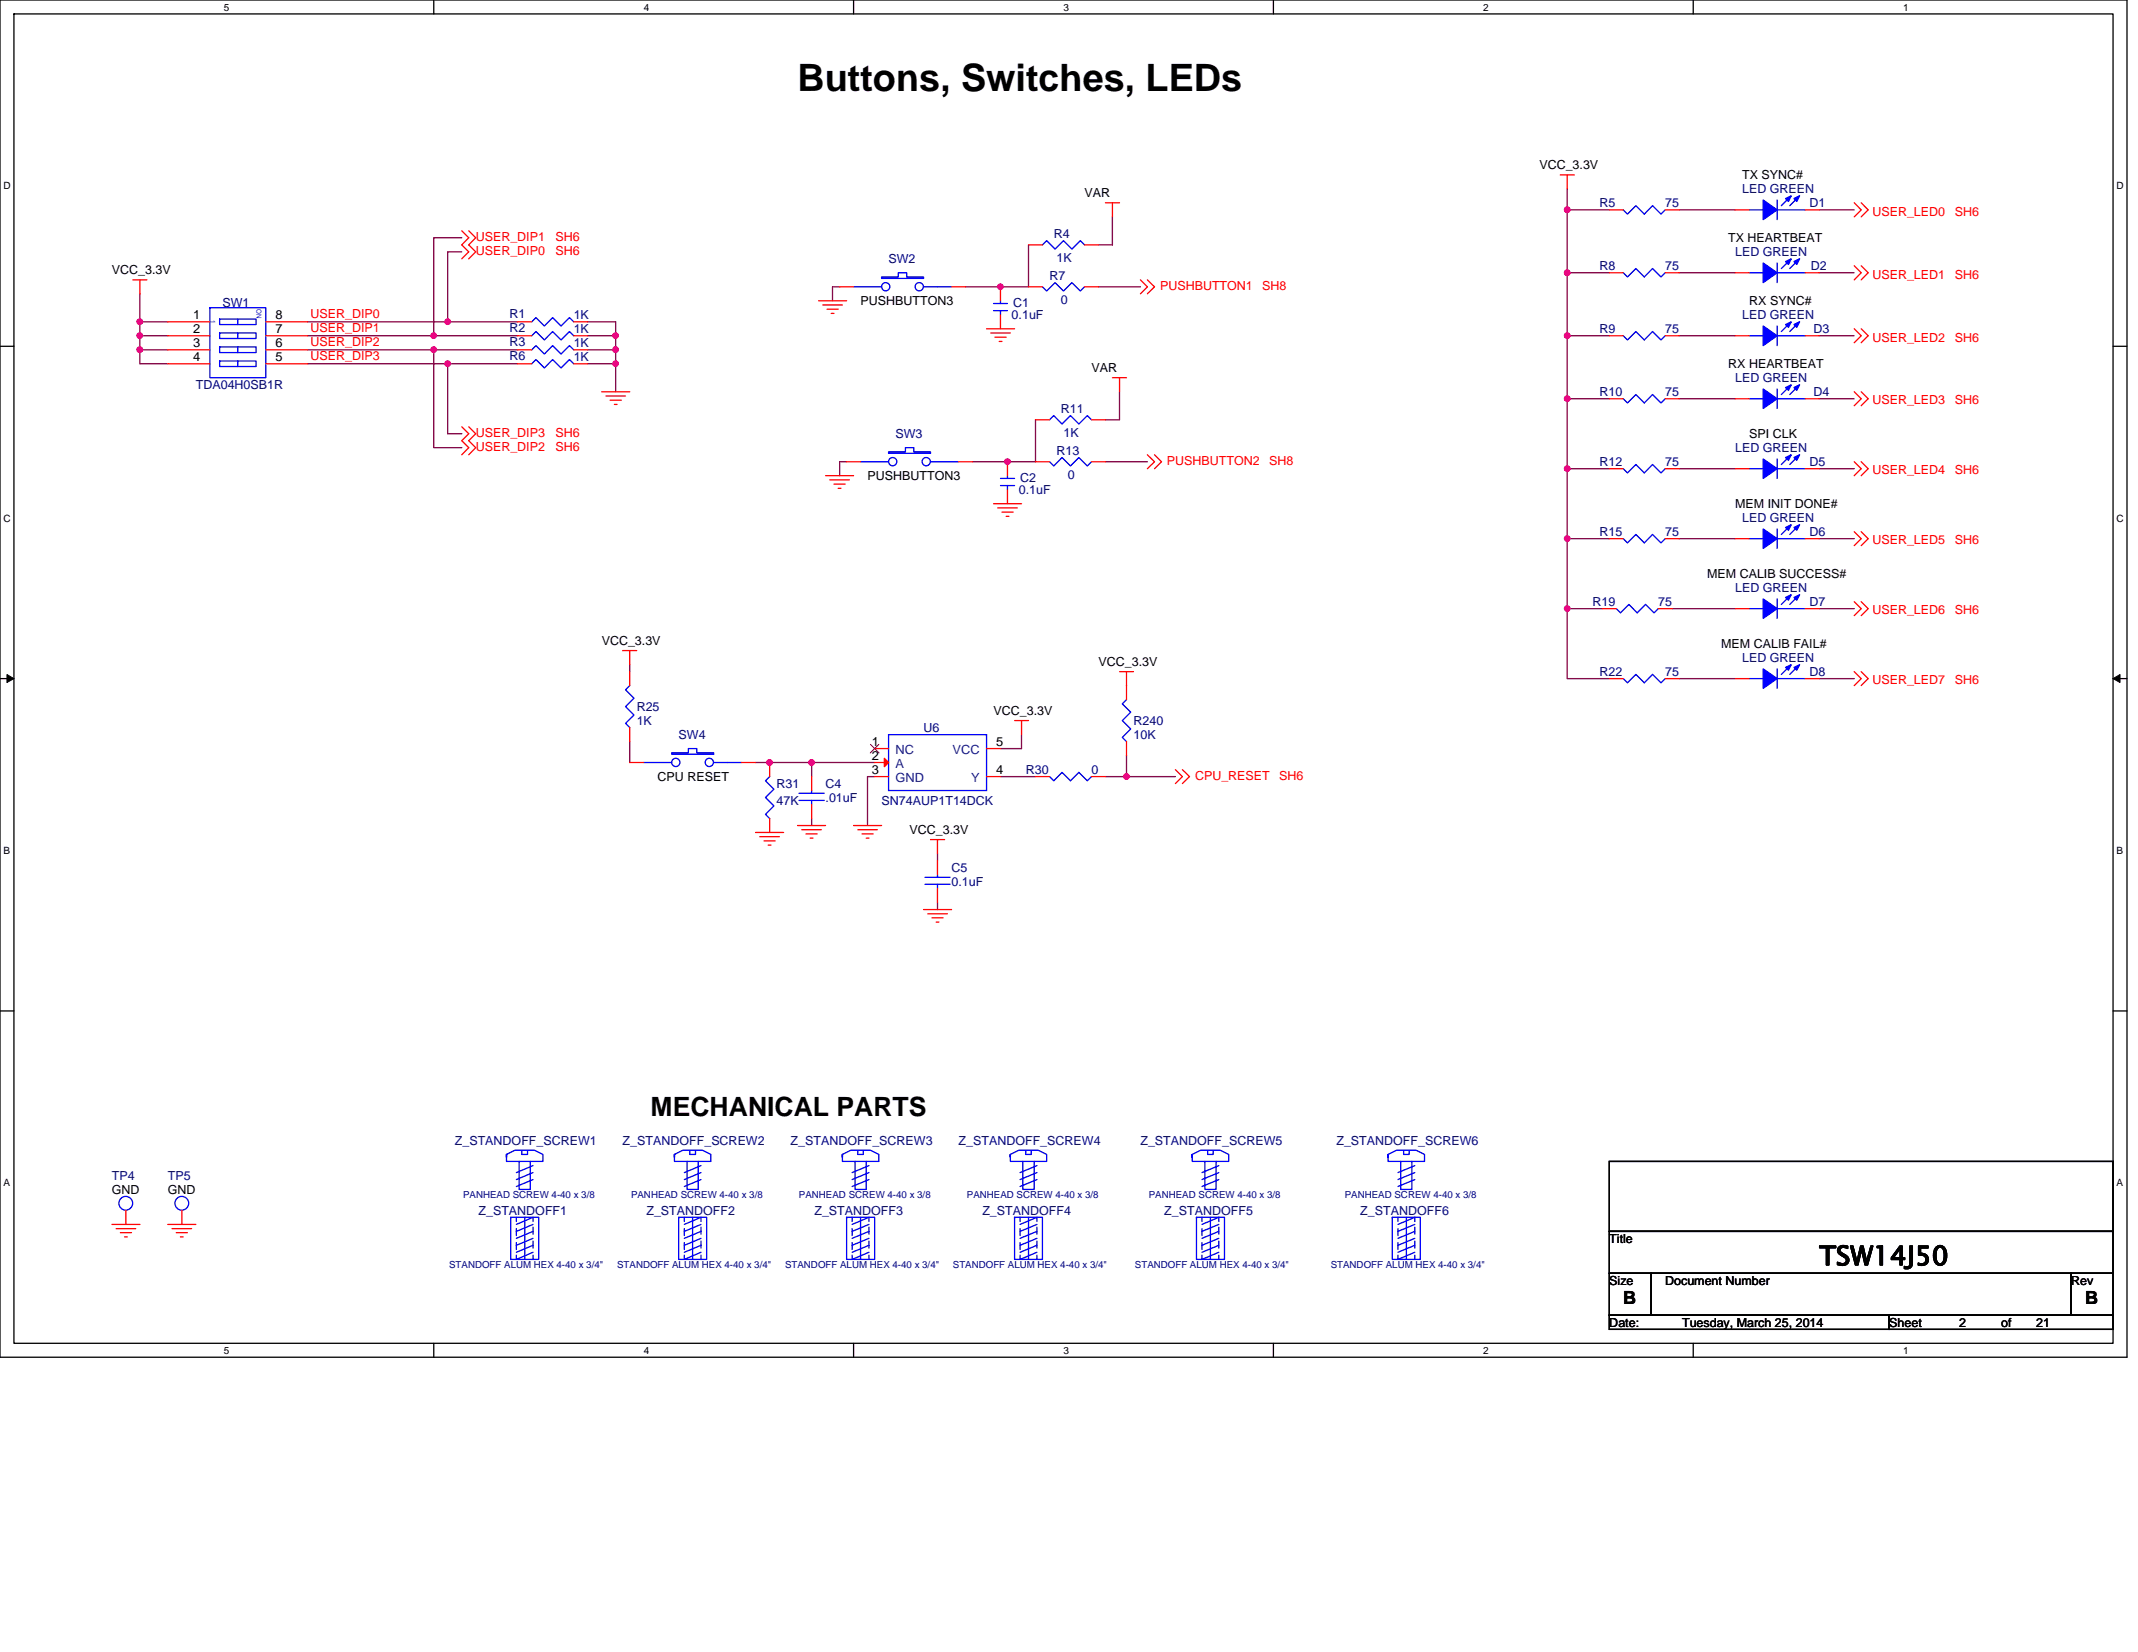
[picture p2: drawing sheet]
<svg xmlns="http://www.w3.org/2000/svg" width="279mm" height="216mm" viewBox="0 0 279 216" stroke-linecap="round" stroke-linejoin="round" font-family="sans-serif">
<path d="M0 0h278v177.4h-278zM1.8 1.8h274.3v173.8h-274.3z" fill="none" stroke="#000" stroke-width=".17"/>
<g fill="#fff">
<path d="M29.3 .2h.7v1.5h-.7z"/>
<path d="M29.3 175.7h.7v1.5h-.7z"/>
</g>
<path d="M56.7 0v1.8M56.7 175.6v1.8" fill="none" stroke="#000" stroke-width=".17"/>
<g fill="#fff">
<path d="M84.1 .2h.7v1.5h-.7z"/>
<path d="M84.1 175.7h.7v1.5h-.7z"/>
</g>
<path d="M111.5 0v1.8M111.5 175.6v1.8" fill="none" stroke="#000" stroke-width=".17"/>
<g fill="#fff">
<path d="M139 .2h.7v1.5h-.7z"/>
<path d="M139 175.7h.7v1.5h-.7z"/>
</g>
<path d="M166.4 0v1.8M166.4 175.6v1.8" fill="none" stroke="#000" stroke-width=".17"/>
<g fill="#fff">
<path d="M193.8 .2h.8v1.5h-.8z"/>
<path d="M193.8 175.7h.8v1.5h-.8z"/>
</g>
<path d="M221.3 0v1.8M221.3 175.6v1.8" fill="none" stroke="#000" stroke-width=".17"/>
<g fill="#fff">
<path d="M248.7 .2h.7v1.5h-.7z"/>
<path d="M248.7 175.7h.7v1.5h-.7z"/>
<path d="M.5 23.5h.9v1.5h-.9z"/>
<path d="M276.6 23.5h1v1.5h-1z"/>
<path d="M.5 67h.9v1.4h-.9z"/>
<path d="M276.6 67h1v1.4h-1z"/>
</g>
<path d="M0 45.3h1.8M276.1 45.3h1.9" fill="none" stroke="#000" stroke-width=".17"/>
<g fill="#fff">
<path d="M.5 110.4h.8v1.5h-.8z"/>
<path d="M276.6 110.4h.9v1.5h-.9z"/>
</g>
<path d="M0 88.7h1.8M276.1 88.7h1.9" fill="none" stroke="#000" stroke-width=".17"/>
<path d="M.9 88.2l.9 .5-.9 .5zM276.1 88.7l1-.5v1z" fill="#000" stroke="#000" stroke-width=".13"/>
<g fill="#fff">
<path d="M.5 153.8h.8v1.5h-.8z"/>
<path d="M276.6 153.8h.9v1.5h-.9z"/>
</g>
<path d="M0 132.1h1.8M276.1 132.1h1.9M210.3 151.8h65.8v9.1h-65.8zM210.3 160.9h65.8v5.5h-65.8zM210.3 166.4h5.5v5.5h-5.5zM210.3 171.9h36.6v1.8h-36.6zM215.8 166.4h54.9v5.5h-54.9zM246.9 171.9h29.2v1.8h-29.2zM270.7 166.4h5.4v5.5h-5.4z" fill="none" stroke="#000" stroke-width=".17"/>
<g fill="none" stroke="#800040" stroke-width=".17">
<path d="M18.3 38.4v3.7M60.3 31.1h-3.6v12.8M60.3 32.9h-1.8v9.2M109.7 37.5h-.9v1.8M134.4 32v5.5h-8.2M143.6 37.5h5.4M145.4 28.3v3.7h-1.8M204.8 24.7v2.7M204.8 27.4v8.2M204.8 35.6v8.3M204.8 27.4h5.5M204.8 35.6h5.5"/>
<path d="M219.5 35.6h7.3M219.5 27.4h7.3M237.7 27.4h4.6M237.7 35.6h4.6M18.3 45.7v1.8h3.6M18.3 45.7h3.6M18.3 43.9h3.6M18.3 42.1h3.6M18.3 42.1v1.8M18.3 43.9v1.8M40.2 45.7h16.5M40.2 43.9h16.5"/>
<path d="M40.2 47.5h18.3M40.2 42.1h18.3M56.7 43.9h10.9M56.7 45.7h10.9M56.7 45.7v12.8h3.6M58.5 47.5h9.1M58.5 42.1h9.1M58.5 47.5v9.2h1.8M76.8 45.7h3.7M76.8 47.5h3.7M76.8 42.1h3.7v1.8M76.8 43.9h3.7"/>
<path d="M80.5 45.7v1.8M80.5 43.9v1.8M80.5 47.5v3.7M135.3 54.9v5.4h-8.2M146.3 51.2v3.7h-1.8M204.8 43.9v8.2M204.8 43.9h5.5M204.8 52.1h5.5M204.8 52.1v9.2M219.5 43.9h7.3M219.5 52.1h7.3M237.7 52.1h4.6"/>
<path d="M237.7 43.9h4.6M110.6 60.3h-.9v1.9M144.5 60.3h5.4M204.8 61.3h5.5M204.8 70.4h5.5M204.8 79.5v9.2h5.5M204.8 61.3v9.1M204.8 70.4v9.1M204.8 79.5h4.6M218.5 79.5h8.3M219.5 70.4h7.3M219.5 61.3h7.3"/>
<path d="M237.7 79.5h4.6M237.7 70.4h4.6M237.7 61.3h4.6M82.3 96.9v2.8M82.3 86.9v.9M98.7 99.7h7.4M106.1 99.7v1.8M106.1 99.7h8.2M133.5 96v1.8h-2.8M147.2 98.7v2.8M219.5 88.7h7.3M237.7 88.7h4.6"/>
<path d="M106.1 107v.9M114.3 101.5h-.9v6.4M122.5 117.9v1M122.5 111.5v1M130.7 101.5h4.6M144.5 101.5h2.7M147.2 101.5h6.4"/>
</g>
<g fill="#f0f" stroke="#f0f" stroke-width=".17">
<circle cx="130.7" cy="37.5" r=".35"/>
<circle cx="80.4" cy="43.9" r=".35"/>
<circle cx="56.7" cy="45.7" r=".36"/>
<circle cx="56.7" cy="43.9" r=".35"/>
<circle cx="58.5" cy="42" r=".36"/>
<circle cx="80.4" cy="47.5" r=".35"/>
<circle cx="80.4" cy="45.7" r=".36"/>
<circle cx="58.5" cy="47.5" r=".36"/>
<circle cx="18.3" cy="43.9" r=".36"/>
<circle cx="18.3" cy="45.7" r=".36"/>
<circle cx="18.3" cy="42" r=".36"/>
<circle cx="204.8" cy="27.4" r=".36"/>
<circle cx="204.8" cy="35.6" r=".36"/>
<circle cx="204.8" cy="61.2" r=".36"/>
<circle cx="204.8" cy="70.4" r=".36"/>
<circle cx="204.8" cy="52.1" r=".36"/>
<circle cx="204.8" cy="43.9" r=".36"/>
<circle cx="204.8" cy="79.5" r=".36"/>
<circle cx="106" cy="99.7" r=".36"/>
<circle cx="100.6" cy="99.7" r=".36"/>
<circle cx="147.2" cy="101.5" r=".35"/>
<circle cx="131.7" cy="60.3" r=".36"/>
</g>
<g fill="none" stroke="#f00" stroke-width=".17">
<path d="M17.4 36.6h1.8M18.3 36.6v1.8M60.3 30.2l1 .9-1 .9 1 .9-1 .9M61.3 30.2l.9 .9-.9 .9 .9 .9-.9 .9M107 39.3h3.6M107.5 39.9h2.6M109.7 37.5h1.8M124.4 37.5h1.8M130.7 37.5v1.8M134.4 37.5h1.8M134.4 32h1.8M141.7 37.5h1.9"/>
<path d="M141.7 32h1.9M144.5 26.5h1.8M145.4 26.5v1.8M149 36.6l.9 .9-.9 .9M149.9 36.6l1 .9-1 .9M203.9 22.9h1.8M204.8 22.9v1.8M210.3 27.4h1.8M210.3 35.6h1.8M217.6 27.4h1.9M217.6 35.6h1.9M226.8 35.6h1.8"/>
<path d="M226.8 27.4h1.8M235.9 35.6h1.8M235.9 27.4h1.8M242.3 26.5l.9 .9-.9 .9M242.3 34.7l.9 .9-.9 1M243.2 26.5l.9 .9-.9 .9M243.2 34.7l.9 .9-.9 1M21.9 42.1h5.5M21.9 43.9h5.5M21.9 45.7h5.5M21.9 47.5h5.5M34.7 42.1h5.5"/>
<path d="M34.7 43.9h5.5M34.7 45.7h5.5M34.7 47.5h5.5M60.3 55.8l1 .9-1 .9 1 .9-1 .9M61.3 55.8l.9 .9-.9 .9 .9 .9-.9 .9M67.6 45.7h1.9M67.6 47.5h1.9M67.6 42.1h1.9M67.6 43.9h1.9M75 45.7h1.8M75 47.5h1.8M75 42.1h1.8"/>
<path d="M75 43.9h1.8M78.6 51.2h3.7M79.2 51.8h2.5M79.7 52.3h1.5M80.3 52.9h.3M108.1 40.4h1.4M108.6 41h.4M128.9 43h3.7M129.5 43.5h2.5M130 44.1h1.5M130.6 44.6h.3M130.7 41.1v1.9"/>
<path d="M135.3 54.9h1.9M142.6 54.9h1.9M145.4 49.4h1.8M146.3 49.4v1.8M149.9 59.4l1 .9-1 1M150.9 59.4l.9 .9-.9 1M210.3 52.1h1.8M210.3 43.9h1.8M217.6 52.1h1.9M217.6 43.9h1.9M226.8 43.9h1.8M226.8 52.1h1.8"/>
<path d="M235.9 43.9h1.8M235.9 52.1h1.8M242.3 43l.9 .9-.9 .9M242.3 51.2l.9 .9-.9 .9M243.2 43l.9 .9-.9 .9M243.2 51.2l.9 .9-.9 .9M107.9 62.2h3.6M108.4 62.7h2.6M109 63.3h1.4M109.5 63.8h.4M110.6 60.3h1.9M125.3 60.3h1.8"/>
<path d="M129.8 65.8h3.7M130.4 66.4h2.5M130.9 66.9h1.5M131.5 67.5h.3M131.7 60.3v1.9M131.7 64v1.8M135.3 60.3h1.9M142.6 60.3h1.9M209.4 79.5h1.8M210.3 61.3h1.8M210.3 70.4h1.8M216.7 79.5h1.8"/>
<path d="M217.6 61.3h1.9M217.6 70.4h1.9M226.8 61.3h1.8M226.8 70.4h1.8M226.8 79.5h1.8M235.9 61.3h1.8M235.9 70.4h1.8M235.9 79.5h1.8M242.3 60.3l.9 1-.9 .9M242.3 69.5l.9 .9-.9 .9M242.3 78.6l.9 .9-.9 1M243.2 60.3l.9 1-.9 .9"/>
<path d="M243.2 69.5l.9 .9-.9 .9M243.2 78.6l.9 .9-.9 1M81.4 85h1.8M82.3 99.7h1.8M82.3 87.8v1.8M82.3 95.1v1.8M82.3 85v1.9M96.9 99.7h1.8M100.6 99.7v1.8M114.3 97.8h1.8M114.3 99.7h1.8M128.9 97.8h1.8"/>
<path d="M132.6 94.2h1.8M133.5 94.2v1.8M146.3 87.8h1.8M147.2 87.8v3.6M147.2 96.9v1.8M210.3 88.7h1.8M217.6 88.7h1.9M226.8 88.7h1.8M235.9 88.7h1.8M242.3 87.8l.9 .9-.9 .9M243.2 87.8l.9 .9-.9 .9M98.7 108.8h3.7"/>
<path d="M99.3 109.3h2.6M99.8 109.9h1.5M100.4 110.4h.4M100.6 107v1.8M104.2 107.9h3.7M104.8 108.4h2.5M105.3 109h1.5M105.9 109.5h.3M106.1 101.5v1.8M106.1 105.2v1.8M111.5 107.9h3.7M112.1 108.4h2.6"/>
<path d="M112.6 109h1.5M113.2 109.5h.4M114.3 101.5h1.8M120.7 118.9h3.7M121.2 119.4h2.6M121.6 109.7h1.8M121.8 120h1.5M122.5 109.7v1.8M122.5 112.5v1.8M122.5 116.1v1.8M128.9 101.5h1.8M135.3 101.5h1.9"/>
<path d="M142.6 101.5h1.9M153.6 100.6l.9 .9-.9 .9M154.5 100.6l.9 .9-.9 .9M122.3 120.5h.4M16.4 158.2v1.8M23.8 158.2v1.8M14.6 160h3.7M15.2 160.6h2.5M15.7 161.1h1.5M16.3 161.6h.3M21.9 160h3.7M22.5 160.6h2.5"/>
<path d="M23 161.1h1.5M23.6 161.6h.3"/>
</g>
<g fill="none" stroke="#00f" stroke-width=".17">
<path d="M111.5 37.5h3.7M115.2 36.2h2.2v-.6h1.1v.6h2.2v.2h-5.5zM120.7 37.5h3.7M129.8 39.7h1.9M130.7 39.3v.4M136.2 37.5l.6 .5 1.1-1.1 1.1 1.1 1.1-1.1 1.1 1.1 .5-.5M136.2 32l.6-.5 1.1 1.1 1.1-1.1 1.1 1.1 1.1-1.1 .5 .5M212.1 27.4l.6 .6 1.1-1.1 1.1 1.1 1.1-1.1 1.1 1.1 .5-.6M212.1 35.6l.6 .6 1.1-1.1 1.1 1.1 1.1-1.1 1.1 1.1 .5-.6M228.6 35.6h1.8M228.6 27.4h1.8M232.2 34.4v2.5"/>
<path d="M232.2 35.6h3.7M232.2 26.1v2.6M232.2 27.4h3.7M233.9 34l-1.1 1.1M233.9 25.8l-1.1 1.1M235 34l-1.1 1.1M235 25.8l-1.1 1.1M27.4 40.2h7.3v9.2h-7.3zM28.7 41.7h4.8v.7h-4.8zM28.7 43.5h4.8v.7h-4.8zM28.7 45.3h4.8v.8h-4.8zM28.7 47.2h4.8v.7h-4.8z"/>
<path d="M31.1 41.7v.7M31.1 43.5v.7M31.1 45.3v.8M31.1 47.2v.7M69.5 45.7l.5-.5 1.1 1.1 1.1-1.1 1.1 1.1 1.1-1.1 .6 .5M69.5 47.5l.5-.5 1.1 1.1 1.1-1.1 1.1 1.1 1.1-1.1 .6 .5M69.5 42.1l.5-.6 1.1 1.1 1.1-1.1 1.1 1.1 1.1-1.1 .6 .6M69.5 43.9l.5-.6 1.1 1.1 1.1-1.1 1.1 1.1 1.1-1.1 .6 .6M116.1 59.1h2.2v-.6h1.1v.6h2.2v.1h-5.5zM129.8 40.6h1.9M130.7 40.6v.5M137.2 54.9l.5-.6 1.1 1.1 1.1-1.1 1.1 1.1 1.1-1.1 .5 .6"/>
<path d="M212.1 52.1l.6 .6 1.1-1.1 1.1 1.1 1.1-1.1 1.1 1.1 .5-.6M212.1 43.9l.6 .5 1.1-1.1 1.1 1.1 1.1-1.1 1.1 1.1 .5-.5M228.6 43.9h1.8M228.6 52.1h1.8M232.2 60v2.5M232.2 42.6v2.6M232.2 43.9h3.7M232.2 50.8v2.6M232.2 52.1h3.7M233.9 59.6l-1.1 1.1M233.9 42.2l-1.1 1.1M233.9 50.5l-1.1 1.1"/>
<path d="M235 59.6l-1.1 1.1M235 42.2l-1.1 1.1M235 50.5l-1.1 1.1M112.5 60.3h3.6M121.6 60.3h3.7M130.7 62.5h1.9M130.7 63.5h1.9M131.7 62.2v.3M131.7 63.5v.5M137.2 60.3l.5 .6 1.1-1.1 1.1 1.1 1.1-1.1 1.1 1.1 .5-.6M211.2 79.5l.6 .6 1.1-1.1 1.1 1.1 1.1-1.1 1.1 1.1 .5-.6M212.1 61.3l.6 .5 1.1-1.1 1.1 1.1 1.1-1.1 1.1 1.1 .5-.5"/>
<path d="M212.1 70.4l.6 .6 1.1-1.2 1.1 1.2 1.1-1.2 1.1 1.2 .5-.6M228.6 61.3h1.8M228.6 70.4h1.8M228.6 79.5h1.8M232.2 61.3h3.7M232.2 69.1v2.6M232.2 70.4h3.7M232.2 78.3v2.5M232.2 79.5h3.7M233.9 68.7l-1.1 1.2M233.9 77.9l-1.1 1.1M235 68.7l-1.1 1.2"/>
<path d="M235 77.9l-1.1 1.1M82.3 89.6l-.6 .5 1.1 1.1-1.1 1.2 1.1 1.1-1.1 1 .6 .6M84.1 99.7h3.7M87.8 98.4h2.2v-.6h1.1v.6h2.2v.2h-5.5zM93.3 99.7h3.6M116.1 96h12.8v7.3h-12.8zM147.2 91.4l-.5 .6 1.1 1.1-1.1 1.1 1.1 1.1-1.1 1.1 .5 .5M212.1 88.7l.6 .5 1.1-1.1 1.1 1.1 1.1-1.1 1.1 1.1 .5-.5M228.6 88.7h1.8M232.2 87.4v2.6M232.2 88.7h3.7M233.9 87l-1.1 1.1"/>
<path d="M235 87l-1.1 1.1M100.6 101.5l-.6 .5 1.1 1.1-1.1 1.1 1.1 1.1-1.1 1.1 .6 .6M104.4 104.6h3.3M104.4 103.7h3.3M106.1 103.3v.4M106.1 104.6v.6M120.9 115.6h3.3M120.9 114.7h3.3M122.5 114.3v.4M122.5 115.6v.5M137.2 101.5l.5 .5 1.1-1.1 1.1 1.1 1.1-1.1 1.1 1.1 .5-.5M66.2 150.9l1.1-.6h2.5l1.2 .6v.9h-1.7v3.6h-1.5v-3.6h-1.6z"/>
<path d="M66.7 159.1h3.7v5.5h-3.7zM66.7 159.1h.1M67.5 159.1v.5M67.8 151.8h1.5M68.2 150.3v.6h.7v-.6M68.6 159.1v5.5M69.7 159.6v-.5l-2.2 .9M69.7 152.3l-2.2 .9M69.7 153.2l-2.2 1M69.7 154.2l-2.2 .9M88.1 150.9l1.1-.6h2.6l1.1 .6v.9h-1.7v3.6h-1.4v-3.6h-1.7zM88.7 159.1h3.7v5.5h-3.7z"/>
<path d="M88.7 159.1h.1M89.4 159.1v.5M89.8 151.8h1.4M90.1 150.3v.6h.8v-.6M90.5 159.1v5.5M91.6 159.6v-.5l-2.2 .9M91.6 152.3l-2.2 .9M91.6 153.2l-2.2 1M91.6 154.2l-2.2 .9M110.1 150.9l1.1-.6h2.5l1.2 .6v.9h-1.7v3.6h-1.5v-3.6h-1.6zM110.6 159.1h3.7v5.5h-3.7zM110.6 159.1h.1"/>
<path d="M111.4 159.1v.5M111.7 151.8h1.5M112.1 150.3v.6h.7v-.6M112.5 159.1v5.5M113.6 159.6v-.5l-2.2 .9M113.6 152.3l-2.2 .9M113.6 153.2l-2.2 1M113.6 154.2l-2.2 .9M132 150.9l1.1-.6h2.6l1.1 .6v.9h-1.7v3.6h-1.4v-3.6h-1.7zM132.6 159.1h3.6v5.5h-3.6zM132.6 159.1h.1M133.3 159.1v.5"/>
<path d="M133.7 151.8h1.4M134 150.3v.6h.8v-.6M134.4 159.1v5.5M135.5 159.6v-.5l-2.2 .9M135.5 152.3l-2.2 .9M135.5 153.2l-2.2 1M135.5 154.2l-2.2 .9M155.8 150.9l1.1-.6h2.6l1.1 .6v.9h-1.7v3.6h-1.4v-3.6h-1.7zM156.4 159.1h3.6v5.5h-3.6zM156.4 159.1h.1M157.1 159.1v.5M157.5 151.8h1.4"/>
<path d="M157.8 150.3v.6h.7v-.6M158.2 159.1v5.5M159.3 159.6v-.5l-2.2 .9M159.3 152.3l-2.2 .9M159.3 153.2l-2.2 1M159.3 154.2l-2.2 .9M181.4 150.9l1.1-.6h2.6l1.1 .6v.9h-1.7v3.6h-1.5v-3.6h-1.6zM181.9 159.1h3.7v5.5h-3.7zM181.9 159.1h.1M182.7 159.1v.5M183 151.8h1.5M183.4 150.3v.6h.7v-.6"/>
<path d="M183.8 159.1v5.5M184.9 159.6v-.5l-2.2 .9M184.9 152.3l-2.2 .9M184.9 153.2l-2.2 1M184.9 154.2l-2.2 .9M67.5 160.6v.9M67.5 162.4v.9M69.7 160.4v.9M69.7 162.2v.9M69.7 164v.6M69.7 160l-2.2 .9M69.7 160.9l-2.2 .9"/>
<path d="M69.7 161.8l-2.2 1M69.7 162.8l-2.2 .9M69.7 163.7l-2.2 .9v-.6M89.4 160.6v.9M89.4 162.4v.9M91.6 160.4v.9M91.6 162.2v.9M91.6 164v.6M91.6 160l-2.2 .9M91.6 160.9l-2.2 .9M91.6 161.8l-2.2 1M91.6 162.8l-2.2 .9"/>
<path d="M91.6 163.7l-2.2 .9v-.6M111.4 160.6v.9M111.4 162.4v.9M113.6 160.4v.9M113.6 162.2v.9M113.6 164v.6M113.6 160l-2.2 .9M113.6 160.9l-2.2 .9M113.6 161.8l-2.2 1M113.6 162.8l-2.2 .9M113.6 163.7l-2.2 .9v-.6M133.3 160.6v.9"/>
<path d="M133.3 162.4v.9M135.5 160.4v.9M135.5 162.2v.9M135.5 164v.6M135.5 160l-2.2 .9M135.5 160.9l-2.2 .9M135.5 161.8l-2.2 1M135.5 162.8l-2.2 .9M135.5 163.7l-2.2 .9v-.6M157.1 160.6v.9M157.1 162.4v.9M159.3 160.4v.9"/>
<path d="M159.3 162.2v.9M159.3 164v.6M159.3 160l-2.2 .9M159.3 160.9l-2.2 .9M159.3 161.8l-2.2 1M159.3 162.8l-2.2 .9M159.3 163.7l-2.2 .9v-.6M182.7 160.6v.9M182.7 162.4v.9M184.9 160.4v.9M184.9 162.2v.9M184.9 164v.6"/>
<path d="M184.9 160l-2.2 .9M184.9 160.9l-2.2 .9M184.9 161.8l-2.2 1M184.9 162.8l-2.2 .9M184.9 163.7l-2.2 .9v-.6"/>
<circle cx="115.7" cy="37.5" r=".54"/>
<circle cx="120.1" cy="37.5" r=".54"/>
<circle cx="116.7" cy="60.3" r=".54"/>
<circle cx="121" cy="60.3" r=".54"/>
<circle cx="88.3" cy="99.6" r=".54"/>
<circle cx="92.7" cy="99.6" r=".54"/>
<circle cx="16.4" cy="157.3" r=".9"/>
<circle cx="23.8" cy="157.3" r=".9"/>
</g>
<g fill="#00f" stroke="#00f" stroke-width=".17">
<path d="M230.4 87.4l1.8 1.3-1.8 1.3z" fill-rule="evenodd"/>
<path d="M234.4 87.2l.8-.3-.4 .7z" fill-rule="evenodd"/>
<path d="M233.3 87.2l.8-.3-.4 .7z" fill-rule="evenodd"/>
<path d="M230.4 34.4l1.8 1.2-1.8 1.3z" fill-rule="evenodd"/>
<path d="M234.4 34.2l.8-.4-.4 .8z" fill-rule="evenodd"/>
<path d="M233.3 34.2l.8-.4-.4 .8z" fill-rule="evenodd"/>
<path d="M230.4 60l1.8 1.3-1.8 1.2z" fill-rule="evenodd"/>
<path d="M234.4 59.8l.8-.4-.4 .8z" fill-rule="evenodd"/>
<path d="M233.3 59.8l.8-.4-.4 .8z" fill-rule="evenodd"/>
<path d="M230.4 69.1l1.8 1.3-1.8 1.3z" fill-rule="evenodd"/>
<path d="M234.4 68.9l.8-.3-.4 .7z" fill-rule="evenodd"/>
<path d="M233.3 68.9l.8-.3-.4 .7z" fill-rule="evenodd"/>
<path d="M230.4 26.1l1.8 1.3-1.8 1.3z" fill-rule="evenodd"/>
<path d="M234.4 26l.8-.4-.4 .7z" fill-rule="evenodd"/>
<path d="M233.3 26l.8-.4-.4 .7z" fill-rule="evenodd"/>
<path d="M230.4 78.3l1.8 1.2-1.8 1.3z" fill-rule="evenodd"/>
<path d="M234.4 78.1l.8-.4-.4 .7z" fill-rule="evenodd"/>
<path d="M233.3 78.1l.8-.4-.4 .7z" fill-rule="evenodd"/>
<path d="M230.4 42.6l1.8 1.3-1.8 1.3z" fill-rule="evenodd"/>
<path d="M234.4 42.4l.8-.3-.4 .7z" fill-rule="evenodd"/>
<path d="M233.3 42.4l.8-.3-.4 .7z" fill-rule="evenodd"/>
<path d="M230.4 50.8l1.8 1.3-1.8 1.3z" fill-rule="evenodd"/>
<path d="M234.4 50.7l.8-.4-.4 .7z" fill-rule="evenodd"/>
<path d="M233.3 50.7l.8-.4-.4 .7z" fill-rule="evenodd"/>
</g>
<path d="M113.7 97.3l1.2 1.1M114.9 97.3l-1.2 1.1" fill="none" stroke="#800000" stroke-width=".13"/>
<path d="M115.6 99.1l.5 .6-.5 .5z" fill="#f00" stroke="#f00" stroke-width=".17"/>
<text font-size="4.9" x="104.2" y="11.9">Buttons, Switches, LEDs</text>
<g font-size="3.5">
<text x="85" y="145.9">MECHANICAL PARTS</text>
<text x="237.7" y="165.3">TSW14J50</text>
</g>
<g font-size="2.4">
<text x="212.1" y="170.4">B</text>
<text x="272.5" y="170.4">B</text>
</g>
<g font-size="1.7">
<text x="25.2" y="41.7">1</text>
<text x="36" y="41.7">8</text>
<text x="25.2" y="43.5">2</text>
<text x="25.2" y="45.3">3</text>
<text x="25.2" y="47.2">4</text>
<text x="36" y="43.5">7</text>
<text x="36" y="45.3">6</text>
<text x="36" y="47.2">5</text>
<text x="113.9" y="97.5">1</text>
<text x="113.9" y="99.3">2</text>
<text x="113.9" y="101.1">3</text>
<text x="130.2" y="101.1">4</text>
<text x="130.2" y="97.5">5</text>
</g>
<g font-size="1.7" fill="#004080">
<text x="117" y="98.6">NC</text>
<text x="117" y="100.4">A</text>
<text x="124.5" y="98.6">VCC</text>
<text x="117" y="102.2">GND</text>
<text x="126.9" y="102.2">Y</text>
</g>
<g font-size="1.6">
<text x="201.2" y="22.1">VCC_3.3V</text>
<text x="227.7" y="23.4">TX SYNC#</text>
<text x="141.7" y="25.8">VAR</text>
<text x="14.6" y="35.9">VCC_3.3V</text>
<text x="225.8" y="31.6">TX HEARTBEAT</text>
<text x="112.5" y="39.9">PUSHBUTTON3</text>
<text x="228.6" y="39.9">RX SYNC#</text>
<text x="142.6" y="48.7">VAR</text>
<text x="225.8" y="48.1">RX HEARTBEAT</text>
<text x="228.6" y="57.3">SPI CLK</text>
<text x="113.4" y="62.7">PUSHBUTTON3</text>
<text x="226.8" y="66.4">MEM INIT DONE#</text>
<text x="223.1" y="75.5">MEM CALIB SUCCESS#</text>
<text x="78.6" y="84.3">VCC_3.3V</text>
<text x="143.6" y="87.1">VCC_3.3V</text>
<text x="224.9" y="84.7">MEM CALIB FAIL#</text>
<text x="129.8" y="93.5">VCC_3.3V</text>
<text x="85.9" y="102.1">CPU RESET</text>
<text x="118.9" y="109">VCC_3.3V</text>
<text x="14.6" y="156">GND</text>
<text x="21.9" y="156">GND</text>
<text x="210.3" y="162.4">Title</text>
<text x="210.3" y="167.9">Size</text>
<text x="217.6" y="167.9">Document Number</text>
<text x="270.7" y="167.9">Rev</text>
<text x="210.3" y="173.4">Date:</text>
<text x="219.8" y="173.4">Tuesday, March 25, 2014</text>
<text x="246.9" y="173.4">Sheet</text>
<text x="256" y="173.4">2</text>
<text x="261.5" y="173.4">of</text>
<text x="266.1" y="173.4">21</text>
</g>
<g font-size="1.6" fill="#000080">
<text x="209" y="27.1">R5</text>
<text x="217.6" y="27.1">75</text>
<text x="227.7" y="25.3">LED GREEN</text>
<text x="236.5" y="27.1">D1</text>
<text x="116.1" y="34.4">SW2</text>
<text x="137.7" y="31.1">R4</text>
<text x="138.1" y="34.2">1K</text>
<text x="209" y="35.3">R8</text>
<text x="217.6" y="35.3">75</text>
<text x="226.8" y="33.5">LED GREEN</text>
<text x="236.6" y="35.3">D2</text>
<text x="29.1" y="40.1">SW1</text>
<text x="66.6" y="41.5">R1</text>
<text x="75" y="41.7">1K</text>
<text x="132.2" y="41.7">0.1uF</text>
<text x="132.4" y="40.1">C1</text>
<text x="137.2" y="36.6">R7</text>
<text x="138.6" y="39.7">0</text>
<text x="227.7" y="41.7">LED GREEN</text>
<text x="66.6" y="45.2">R3</text>
<text x="66.6" y="47">R6</text>
<text x="66.6" y="43.3">R2</text>
<text x="75" y="45.4">1K</text>
<text x="75" y="47.2">1K</text>
<text x="75" y="43.5">1K</text>
<text x="209" y="43.5">R9</text>
<text x="217.6" y="43.5">75</text>
<text x="237" y="43.5">D3</text>
<text x="25.6" y="50.8">TDA04H0SB1R</text>
<text x="138.6" y="54">R11</text>
<text x="209" y="51.8">R10</text>
<text x="217.6" y="51.8">75</text>
<text x="226.8" y="49.9">LED GREEN</text>
<text x="237" y="51.8">D4</text>
<text x="117" y="57.3">SW3</text>
<text x="138.1" y="59.4">R13</text>
<text x="139" y="57.1">1K</text>
<text x="226.8" y="59.1">LED GREEN</text>
<text x="133.1" y="64.6">0.1uF</text>
<text x="133.3" y="62.9">C2</text>
<text x="139.5" y="62.5">0</text>
<text x="209" y="60.9">R12</text>
<text x="217.6" y="60.9">75</text>
<text x="236.5" y="60.9">D5</text>
<text x="209" y="70.1">R15</text>
<text x="217.6" y="70.1">75</text>
<text x="227.7" y="68.2">LED GREEN</text>
<text x="236.5" y="70.1">D6</text>
<text x="226.8" y="77.4">LED GREEN</text>
<text x="208.1" y="79.2">R19</text>
<text x="216.7" y="79.2">75</text>
<text x="236.5" y="79.2">D7</text>
<text x="209" y="88.3">R22</text>
<text x="217.6" y="88.3">75</text>
<text x="227.7" y="86.5">LED GREEN</text>
<text x="236.5" y="88.3">D8</text>
<text x="83.2" y="92.9">R25</text>
<text x="83.2" y="94.7">1K</text>
<text x="120.7" y="95.7">U6</text>
<text x="148.1" y="94.7">R240</text>
<text x="88.7" y="96.6">SW4</text>
<text x="134" y="101.1">R30</text>
<text x="142.6" y="101.1">0</text>
<text x="148.1" y="96.6">10K</text>
<text x="101.5" y="103">R31</text>
<text x="101.5" y="105.2">47K</text>
<text x="107.9" y="103">C4</text>
<text x="107.9" y="104.8">.01uF</text>
<text x="115.2" y="105.2">SN74AUP1T14DCK</text>
<text x="124.4" y="113.9">C5</text>
<text x="124.4" y="115.8">0.1uF</text>
<text x="59.4" y="149.6">Z_STANDOFF_SCREW1</text>
<text x="81.4" y="149.6">Z_STANDOFF_SCREW2</text>
<text x="103.3" y="149.6">Z_STANDOFF_SCREW3</text>
<text x="125.3" y="149.6">Z_STANDOFF_SCREW4</text>
<text x="149" y="149.6">Z_STANDOFF_SCREW5</text>
<text x="174.6" y="149.6">Z_STANDOFF_SCREW6</text>
<text x="14.6" y="154.2">TP4</text>
<text x="21.9" y="154.2">TP5</text>
<text x="62.5" y="158.7">Z_STANDOFF1</text>
<text x="84.5" y="158.7">Z_STANDOFF2</text>
<text x="106.4" y="158.7">Z_STANDOFF3</text>
<text x="128.4" y="158.7">Z_STANDOFF4</text>
<text x="152.1" y="158.7">Z_STANDOFF5</text>
<text x="177.8" y="158.7">Z_STANDOFF6</text>
</g>
<g font-size="1.6" fill="#f00">
<text x="244.7" y="28.2">USER_LED0</text>
<text x="255.5" y="28.2">SH6</text>
<text x="62.2" y="33.3">USER_DIP0</text>
<text x="62.2" y="31.5">USER_DIP1</text>
<text x="72.6" y="33.3">SH6</text>
<text x="72.6" y="31.5">SH6</text>
<text x="40.6" y="41.6">USER_DIP0</text>
<text x="151.6" y="37.9">PUSHBUTTON1</text>
<text x="165" y="37.9">SH8</text>
<text x="244.7" y="36.4">USER_LED1</text>
<text x="255.5" y="36.4">SH6</text>
<text x="40.6" y="47.1">USER_DIP3</text>
<text x="40.6" y="45.3">USER_DIP2</text>
<text x="40.6" y="43.4">USER_DIP1</text>
<text x="244.7" y="44.6">USER_LED2</text>
<text x="255.5" y="44.6">SH6</text>
<text x="244.7" y="52.9">USER_LED3</text>
<text x="255.5" y="52.9">SH6</text>
<text x="62.2" y="57.1">USER_DIP3</text>
<text x="62.2" y="58.9">USER_DIP2</text>
<text x="72.6" y="57.1">SH6</text>
<text x="72.6" y="58.9">SH6</text>
<text x="152.5" y="60.7">PUSHBUTTON2</text>
<text x="165.9" y="60.7">SH8</text>
<text x="244.7" y="62">USER_LED4</text>
<text x="255.5" y="62">SH6</text>
<text x="244.7" y="71.1">USER_LED5</text>
<text x="255.5" y="71.1">SH6</text>
<text x="244.7" y="80.3">USER_LED6</text>
<text x="255.5" y="80.3">SH6</text>
<text x="244.7" y="89.4">USER_LED7</text>
<text x="255.5" y="89.4">SH6</text>
<text x="156.2" y="101.9">CPU_RESET</text>
<text x="167.2" y="101.9">SH6</text>
</g>
<g font-size="1.3">
<text x="29.3" y="1.4">5</text>
<text x="84.1" y="1.4">4</text>
<text x="139" y="1.4">3</text>
<text x="193.8" y="1.4">2</text>
<text x="248.7" y="1.4">1</text>
<text x=".5" y="24.7">D</text>
<text x="276.6" y="24.7">D</text>
<text x=".5" y="68.2">C</text>
<text x="276.6" y="68.2">C</text>
<text x=".5" y="111.6">B</text>
<text x="276.6" y="111.6">B</text>
<text x=".5" y="155">A</text>
<text x="276.6" y="155">A</text>
<text x="29.3" y="176.9">5</text>
<text x="84.1" y="176.9">4</text>
<text x="139" y="176.9">3</text>
<text x="193.8" y="176.9">2</text>
<text x="248.7" y="176.9">1</text>
</g>
<g font-size="1.3" fill="#000080">
<text x="60.5" y="156.6">PANHEAD SCREW 4-40 x 3/8</text>
<text x="82.5" y="156.6">PANHEAD SCREW 4-40 x 3/8</text>
<text x="104.4" y="156.6">PANHEAD SCREW 4-40 x 3/8</text>
<text x="126.4" y="156.6">PANHEAD SCREW 4-40 x 3/8</text>
<text x="150.1" y="156.6">PANHEAD SCREW 4-40 x 3/8</text>
<text x="175.7" y="156.6">PANHEAD SCREW 4-40 x 3/8</text>
<text x="58.7" y="165.7">STANDOFF ALUM HEX 4-40 x 3/4&quot;</text>
<text x="80.6" y="165.7">STANDOFF ALUM HEX 4-40 x 3/4&quot;</text>
<text x="102.6" y="165.7">STANDOFF ALUM HEX 4-40 x 3/4&quot;</text>
<text x="124.5" y="165.7">STANDOFF ALUM HEX 4-40 x 3/4&quot;</text>
<text x="148.3" y="165.7">STANDOFF ALUM HEX 4-40 x 3/4&quot;</text>
<text x="173.9" y="165.7">STANDOFF ALUM HEX 4-40 x 3/4&quot;</text>
</g>
<g font-size=".9" fill="#00f">
<text x="27.5" y="41.9" transform="rotate(90 27.5 41.9)">1</text>
<text x="33.5" y="40.4" transform="rotate(90 33.5 40.4)">ON</text>
</g>
</svg>
